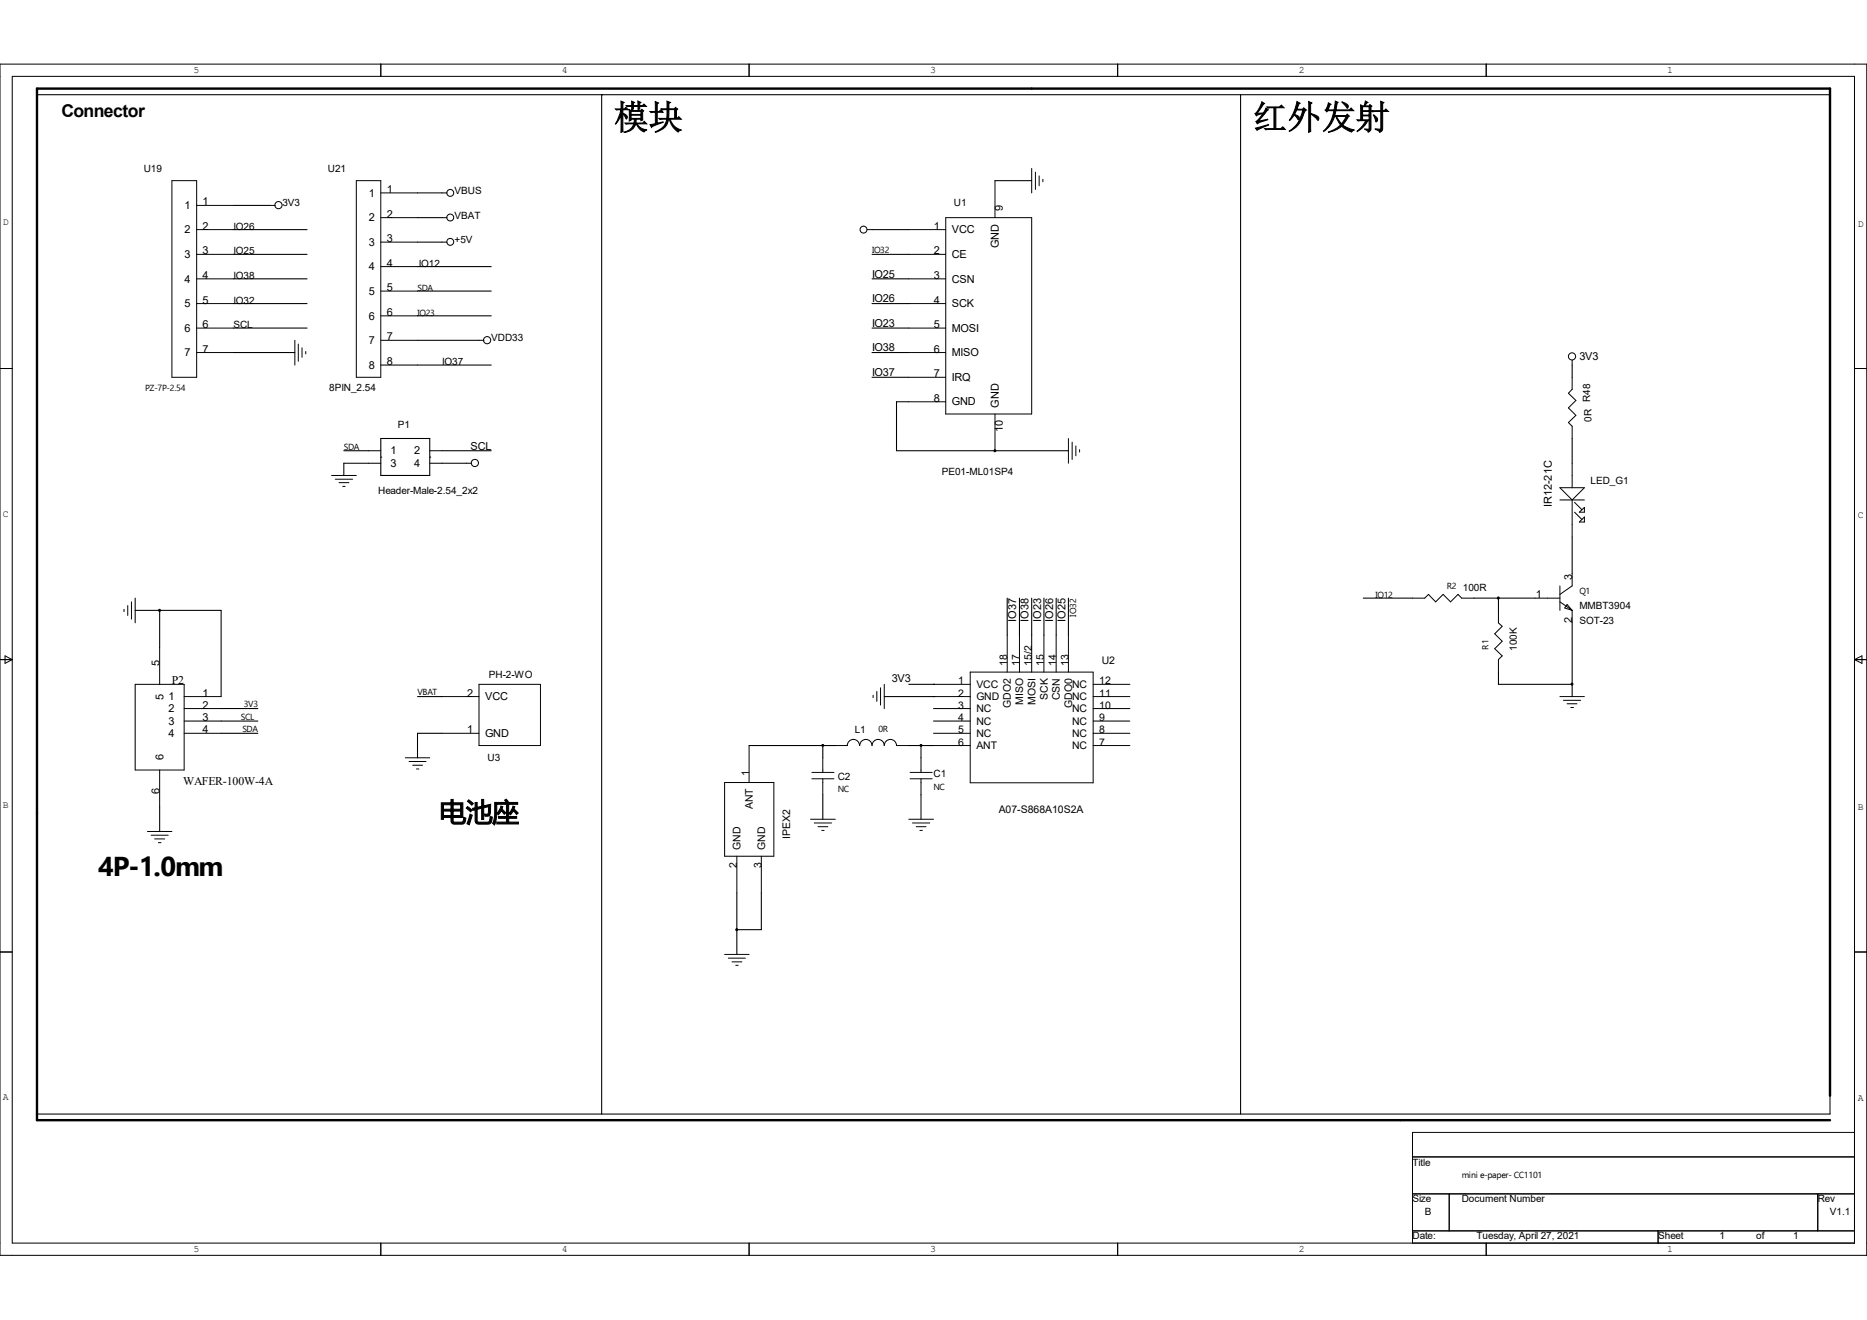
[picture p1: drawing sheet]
<svg xmlns="http://www.w3.org/2000/svg" width="297mm" height="210mm" viewBox="0 0 297 210" stroke-linecap="round" stroke-linejoin="round" font-family="sans-serif">
<path d="M291.1 174.3v-160.2h-285.2v164.1h285.2" fill="none" stroke="#000" stroke-width=".38"/>
<g fill="none" stroke="#000" stroke-width=".16">
<path d="M0 10.2h297v189.5h-297zM1.9 12.1h293.1v185.7h-293.1zM60.6 10.2v1.9M119.2 10.2v1.9M177.8 10.2v1.9M236.4 10.2v1.9M27.3 28.7h4v31.3h-4zM31.3 32.7h5.8M31.3 36.5h5.8M43 32.7h.8M56.7 28.7h3.9v31.3h-3.9zM60.6 30.7h5.8"/>
<path d="M60.6 34.6h5.8M60.6 38.5h5.8M70.3 30.7h.8M70.3 34.6h.8M70.3 38.5h.8M138 36.5h.7M144.6 36.5h5.9M150.5 34.6h13.6v31.3h-13.6zM158.3 28.7v5.9M164.1 26.8v3.9M164.7 27.4v2.7M165.3 28v1.5"/>
<path d="M165.9 28.5v.4M0 58.6h1.9M31.3 40.5h5.8M31.3 44.4h5.8M31.3 48.3h5.8M31.3 52.2h5.8M31.3 56.1h5.8M46.9 54.1v4M47.5 54.7v2.8M48 55.3v1.6M48.6 55.9v.4M60.6 42.4h5.8"/>
<path d="M60.6 46.3h5.8M60.6 50.2h5.8M60.6 54.1h5.8M60.6 58.1h5.8M76.2 54.1h.8M144.6 40.5h5.9M144.6 44.4h5.9M144.6 48.3h5.9M144.6 52.2h5.9M144.6 56.1h5.9M250.1 57.3v.8M295 58.6h2"/>
<path d="M52.7 75.6h4M53.3 76.2h2.8M53.9 76.8h1.6M54.5 77.4h.4M58.6 71.7h2M58.6 73.7h2M68.4 71.7h1.9M68.4 73.7h1.9M74.3 73.7h.7M144.6 60h5.9M144.6 63.9h5.9M158.3 65.9v5.8"/>
<path d="M170 69.8v3.9M170.6 70.4v2.7M171.2 71v1.5M171.7 71.5v.4M248.2 77.6h3.9l-2 1.9zM248.2 79.5h3.9M250.1 60v1.9l-.6 .7 1.2 1.1-1.2 1.2 1.2 1.2-1.2 1.1 .6 .6v2M250.1 73.7v3.9M250.1 79.5v5.9M250.5 79.9l1.2 1.2M19.7 96.9v.4M20.3 96.4v1.5"/>
<path d="M20.9 95.8v2.7M21.5 95.2v3.9M224.7 95.2h2l.5-.6 1.2 1.2 1.2-1.2 1.2 1.2 1.1-1.2 .6 .6h2M238.4 97.1v2l.6 .6-1.2 1.1 1.2 1.2-1.2 1.2 1.2 1.2-.6 .5v2M244.2 95.2h4M248.2 95.8l1.9 1.3M248.2 93.2v3.9M249.3 96.2l.8 .9-1.2-.4zM250.1 91.3v1.9l-1.9 1.4M250.1 97.1v2M250.5 81.5l1.2 1.2M251.2 81.5l.9-.8v.8z"/>
<path d="M251.2 83.1l.9-.8v.8zM0 104.9h1.9M.8 104.4l1.1 .5-1.1 .6zM21.5 108.9h7.8v13.6h-7.8zM25.4 103v5.9M29.3 110.8h5.9M29.3 112.7h5.9M29.3 114.7h5.9M29.3 116.7h5.9M70.3 110.8h5.9M70.3 116.7h5.9M76.2 108.9h9.8v9.7h-9.8z"/>
<path d="M119.2 118.6v5.9M132.9 118.6h1.9M135.8 117.6a.97 .97 0 0 1 .9 1M135.8 117.6a.98 .98 0 0 0-1 1M138.9 110.6v.4M139.5 110v1.6M140.1 109.4v2.8M140.7 108.9v3.8M144.6 118.6h-2a.97 .97 0 0 0-1-1 .97 .97 0 0 0-.9 1 .97 .97 0 0 0-1-1 .97 .97 0 0 0-1 1 .97 .97 0 0 0-.9-1 .97 .97 0 0 0-1 1M148.5 108.9h5.8M148.5 110.8h5.8M148.5 112.7h5.8"/>
<path d="M148.5 114.7h5.8M148.5 116.7h5.8M148.5 118.6h5.8M154.3 106.9h19.6v17.6h-19.6zM160.2 101v5.9M162.2 101v5.9M164.1 101v5.9M166.1 101v5.9M168 101v5.9M170 101v5.9M173.9 108.9h5.8M173.9 110.8h5.8"/>
<path d="M173.9 112.7h5.8M173.9 114.7h5.8M173.9 116.7h5.8M173.9 118.6h5.8M248.2 110.8h3.9M248.7 111.4h2.8M249.3 112h1.6M249.9 112.6h.4M295 104.9h2M295 104.9l1.2-.5v1.1zM23.5 132.3h3.8M24 132.9h2.8"/>
<path d="M24.6 133.5h1.6M25.2 134.1h.4M25.4 122.5v5.9M64.5 120.6h3.9M65.1 121.2h2.7M65.7 121.8h1.5M66.3 122.3h.3M115.3 124.5h7.8v11.7h-7.8zM117.2 136.2v5.9M121.1 136.2v5.9M128.9 130.3h4M129.2 123.9h3.5"/>
<path d="M129.2 122.9h3.5M129.5 130.9h2.8M130.1 131.5h1.6M130.7 132.1h.4M130.9 120.6v2.3M130.9 123.9v2.5M144.6 130.3h3.9M144.8 123.9h3.5M144.8 122.9h3.5M145.2 130.9h2.7M145.8 131.5h1.5M146.3 132.1h.4"/>
<path d="M146.5 120.6v2.3M146.5 123.9v2.5M0 151.5h1.9M115.3 151.8h3.9M115.9 152.4h2.7M116.5 153h1.5M117.1 153.6h.3M295 151.5h2M60.6 197.8v1.9M119.2 197.8v1.9M177.8 197.8v1.9M224.7 184.1h70.3"/>
<path d="M224.7 189.9h70.3M224.7 195.8h70.3M230.5 189.9v5.9M236.4 197.8v1.9M263.8 195.8v2M289.2 189.9v5.9M295 180.2h-70.3v17.6"/>
<circle cx="44.3" cy="32.6" r=".57"/>
<circle cx="71.6" cy="30.7" r=".55"/>
<circle cx="71.6" cy="38.5" r=".55"/>
<circle cx="71.6" cy="34.6" r=".55"/>
<circle cx="137.4" cy="36.5" r=".55"/>
<circle cx="77.5" cy="54.1" r=".57"/>
<circle cx="250.1" cy="56.7" r=".57"/>
<circle cx="75.5" cy="73.7" r=".57"/>
</g>
<g fill="none" stroke="#000" stroke-width=".17">
<path d="M5.9 15.1h285.2v162.1h-285.2zM95.7 15.1h.1M95.7 15.1v162.1M197.4 15.1v162.1M37.1 36.5h11.8M37.1 32.7h5.9M66.4 34.6h3.9M66.4 38.5h3.9M66.4 30.7h3.9M138.7 36.5h5.9M158.3 28.7h5.8M37.1 48.3h11.8"/>
<path d="M37.1 44.4h11.8M37.1 52.2h11.8M37.1 40.5h11.8M37.1 56.1h9.8M66.4 58.1h11.7M66.4 42.4h11.7M66.4 50.2h11.7M66.4 46.3h11.7M66.4 54.1h9.8M138.7 48.3h5.9M138.7 44.4h5.9M138.7 52.2h5.9"/>
<path d="M138.7 40.5h5.9M138.7 56.1h5.9M250.1 58.1v1.9M54.7 71.7h3.9M58.6 73.7h-3.9v1.9M60.6 72.7h.1M60.6 69.8h7.8v5.8h-7.8zM68.4 72.7h.1M70.3 71.7h7.8M70.3 73.7h4M138.7 60h5.9M144.6 63.9h-2v7.8h27.4"/>
<path d="M158.3 71.7h.1M250.1 69.8v3.9M21.5 97.1h13.7v13.7M25.4 97.1v5.9M160.2 95.2v5.8M162.2 95.2v5.8M164.1 95.2v5.8M166.1 95.2v5.8M168 95.2v5.8M170 95.2v5.8M216.9 95.2h7.8M234.5 95.2h9.7"/>
<path d="M238.4 95.2v1.9M250.1 85.4v5.9M250.1 99.1v11.7M35.2 112.7h5.8M35.2 114.7h5.8M35.2 116.7h5.8M66.4 110.8h3.9M70.3 116.7h-3.9v3.9M119.2 118.6h13.7M130.9 118.6v2M140.7 110.8h7.8M144.6 108.9h3.9"/>
<path d="M144.6 118.6h3.9M146.5 118.6v2M148.5 108.9h.1M148.5 110.8h.1M238.4 106.9v2h11.7M25.4 128.4v3.9M130.9 126.4v3.9M146.5 126.4v3.9M117.2 142.1v9.7M121.1 142.1v5.8h-3.9"/>
</g>
<g fill="#000" stroke="#000" stroke-width=".16">
<path d="M130.8 118.5h.2v.2h-.2z" fill-rule="evenodd"/>
<path d="M146.4 118.5h.2v.2h-.2z" fill-rule="evenodd"/>
<circle cx="158.3" cy="71.7" r=".16"/>
<circle cx="25.4" cy="97.1" r=".16"/>
<circle cx="238.3" cy="95.1" r=".16"/>
<circle cx="250.1" cy="108.8" r=".16"/>
<circle cx="117.2" cy="147.9" r=".16"/>
</g>
<g font-size="5.4">
<text x="97.7" y="20.5">模块</text>
<text x="199.3" y="20.5">红外发射</text>
</g>
<g font-size="4.3">
<text x="69.9" y="130.7">电池座</text>
<text x="15.6" y="139.4">4P-1.0mm</text>
</g>
<text font-size="2.8" x="9.8" y="18.6">Connector</text>
<g font-size="1.9">
<text x="27.3" y="108.9">P2</text>
<text x="29.1" y="124.9">WAFER-100W-4A</text>
</g>
<g font-size="1.7">
<text x="29.3" y="33.3">1</text>
<text x="32.2" y="32.7">1</text>
<text x="58.7" y="31.3">1</text>
<text x="58.7" y="35.2">2</text>
<text x="61.6" y="30.7">1</text>
<text x="61.6" y="34.6">2</text>
<text x="159.6" y="33.6" transform="rotate(-90 159.6 33.6)">9</text>
<text x="29.3" y="37.1">2</text>
<text x="29.3" y="41.1">3</text>
<text x="32.2" y="36.5">2</text>
<text x="32.2" y="40.5">3</text>
<text x="58.7" y="39.1">3</text>
<text x="61.6" y="38.5">3</text>
<text x="148.5" y="36.5">1</text>
<text x="148.5" y="40.5">2</text>
<text x="151.4" y="37.1">VCC</text>
<text x="151.4" y="41.1">CE</text>
<text x="158.9" y="39.5" transform="rotate(-90 158.9 39.5)">GND</text>
<text x="29.3" y="45">4</text>
<text x="32.2" y="44.4">4</text>
<text x="58.7" y="43">4</text>
<text x="58.7" y="46.9">5</text>
<text x="61.6" y="42.4">4</text>
<text x="61.6" y="46.3">5</text>
<text x="138.7" y="44.2">IO25</text>
<text x="148.5" y="44.4">3</text>
<text x="151.4" y="45">CSN</text>
<text x="29.3" y="48.9">5</text>
<text x="29.3" y="52.8">6</text>
<text x="32.2" y="48.3">5</text>
<text x="32.2" y="52.2">6</text>
<text x="58.7" y="50.8">6</text>
<text x="61.6" y="50.2">6</text>
<text x="138.7" y="52">IO23</text>
<text x="138.7" y="48.1">IO26</text>
<text x="148.5" y="48.3">4</text>
<text x="148.5" y="52.2">5</text>
<text x="151.4" y="48.9">SCK</text>
<text x="151.4" y="52.8">MOSI</text>
<text x="29.3" y="56.7">7</text>
<text x="32.2" y="56.1">7</text>
<text x="58.7" y="54.7">7</text>
<text x="58.7" y="58.7">8</text>
<text x="61.6" y="54.1">7</text>
<text x="61.6" y="58.1">8</text>
<text x="138.7" y="55.9">IO38</text>
<text x="138.7" y="59.8">IO37</text>
<text x="148.5" y="56.1">6</text>
<text x="151.4" y="56.7">MISO</text>
<text x="251.2" y="57.3">3V3</text>
<text x="148.5" y="60">7</text>
<text x="148.5" y="63.9">8</text>
<text x="151.4" y="60.6">IRQ</text>
<text x="151.4" y="64.5">GND</text>
<text x="158.9" y="64.9" transform="rotate(-90 158.9 64.9)">GND</text>
<text x="74.8" y="71.5">SCL</text>
<text x="159.6" y="68.8" transform="rotate(-90 159.6 68.8)">10</text>
<text x="62.1" y="72.3">1</text>
<text x="62.1" y="74.3">3</text>
<text x="65.9" y="72.3">2</text>
<text x="65.9" y="74.3">4</text>
<text x="246.9" y="80.7" transform="rotate(-90 246.9 80.7)">IR12-21C</text>
<text x="244.3" y="95.2">1</text>
<text x="250.1" y="92.2" transform="rotate(-90 250.1 92.2)">3</text>
<text x="161.7" y="98.9" transform="rotate(-90 161.7 98.9)">IO37</text>
<text x="163.6" y="98.9" transform="rotate(-90 163.6 98.9)">IO38</text>
<text x="165.6" y="98.9" transform="rotate(-90 165.6 98.9)">IO23</text>
<text x="167.6" y="98.9" transform="rotate(-90 167.6 98.9)">IO26</text>
<text x="169.5" y="98.9" transform="rotate(-90 169.5 98.9)">IO25</text>
<text x="250.1" y="99.1" transform="rotate(-90 250.1 99.1)">2</text>
<text x="25.4" y="105.9" transform="rotate(-90 25.4 105.9)">5</text>
<text x="160.2" y="106" transform="rotate(-90 160.2 106)">18</text>
<text x="162.2" y="106" transform="rotate(-90 162.2 106)">17</text>
<text x="164.1" y="106" transform="rotate(-90 164.1 106)">15/2</text>
<text x="166.1" y="106" transform="rotate(-90 166.1 106)">15</text>
<text x="168" y="106" transform="rotate(-90 168 106)">14</text>
<text x="170" y="106" transform="rotate(-90 170 106)">13</text>
<text x="175.3" y="105.6">U2</text>
<text x="26" y="111.4" transform="rotate(-90 26 111.4)">5</text>
<text x="26.8" y="111.4">1</text>
<text x="26.8" y="113.3">2</text>
<text x="32.2" y="110.8">1</text>
<text x="32.2" y="112.7">2</text>
<text x="74.3" y="110.8">2</text>
<text x="77.2" y="111.4">VCC</text>
<text x="141.9" y="108.5">3V3</text>
<text x="152.4" y="108.9">1</text>
<text x="152.4" y="110.8">2</text>
<text x="152.4" y="112.7">3</text>
<text x="155.3" y="109.5">VCC</text>
<text x="155.3" y="111.4">GND</text>
<text x="155.3" y="113.3">NC</text>
<text x="160.8" y="112.6" transform="rotate(-90 160.8 112.6)">GDO2</text>
<text x="162.8" y="112.2" transform="rotate(-90 162.8 112.2)">MISO</text>
<text x="164.7" y="112.2" transform="rotate(-90 164.7 112.2)">MOSI</text>
<text x="166.7" y="111.3" transform="rotate(-90 166.7 111.3)">SCK</text>
<text x="168.6" y="111.4" transform="rotate(-90 168.6 111.4)">CSN</text>
<text x="170.6" y="113.3">NC</text>
<text x="170.6" y="111.4">NC</text>
<text x="170.6" y="109.5">NC</text>
<text x="170.6" y="112.6" transform="rotate(-90 170.6 112.6)">GDO0</text>
<text x="174.9" y="112.7">10</text>
<text x="174.9" y="110.8">11</text>
<text x="174.9" y="108.9">12</text>
<text x="26.8" y="115.3">3</text>
<text x="26.8" y="117.3">4</text>
<text x="32.2" y="114.7">3</text>
<text x="32.2" y="116.7">4</text>
<text x="74.3" y="116.7">1</text>
<text x="77.2" y="117.3">GND</text>
<text x="152.4" y="114.7">4</text>
<text x="152.4" y="116.7">5</text>
<text x="152.4" y="118.6">6</text>
<text x="155.3" y="115.3">NC</text>
<text x="155.3" y="117.3">NC</text>
<text x="155.3" y="119.2">ANT</text>
<text x="170.6" y="119.2">NC</text>
<text x="170.6" y="117.3">NC</text>
<text x="170.6" y="115.3">NC</text>
<text x="174.9" y="118.6">7</text>
<text x="174.9" y="116.7">8</text>
<text x="174.9" y="114.7">9</text>
<text x="26" y="121" transform="rotate(-90 26 121)">6</text>
<text x="119.2" y="123.5" transform="rotate(-90 119.2 123.5)">1</text>
<text x="25.4" y="126.4" transform="rotate(-90 25.4 126.4)">6</text>
<text x="119.8" y="128.7" transform="rotate(-90 119.8 128.7)">ANT</text>
<text x="158.9" y="129.4">A07-S868A10S2A</text>
<text x="117.8" y="135.2" transform="rotate(-90 117.8 135.2)">GND</text>
<text x="121.7" y="135.2" transform="rotate(-90 121.7 135.2)">GND</text>
<text x="125.7" y="133.5" transform="rotate(-90 125.7 133.5)">IPEX2</text>
<text x="117.2" y="138.1" transform="rotate(-90 117.2 138.1)">2</text>
<text x="121.1" y="138.1" transform="rotate(-90 121.1 138.1)">3</text>
</g>
<g font-size="1.6">
<text x="30.8" y="11.6">5</text>
<text x="89.4" y="11.6">4</text>
<text x="148" y="11.6">3</text>
<text x="206.6" y="11.6">2</text>
<text x="265.2" y="11.6">1</text>
<text x="22.9" y="27.4">U19</text>
<text x="52.2" y="27.4">U21</text>
<text x=".5" y="35.7">D</text>
<text x="44.9" y="32.9">3V3</text>
<text x="72.3" y="34.8">VBAT</text>
<text x="72.3" y="30.9">VBUS</text>
<text x="151.8" y="32.9">U1</text>
<text x="37.1" y="40.5">IO25</text>
<text x="37.1" y="36.5">IO26</text>
<text x="72.3" y="38.7">+5V</text>
<text x="295.5" y="36.1">D</text>
<text x="37.1" y="44.4">IO38</text>
<text x="66.6" y="42.4">IO12</text>
<text x="37.1" y="48.3">IO32</text>
<text x="37.1" y="52.2">SCL</text>
<text x="70.3" y="58.1">IO37</text>
<text x="78.1" y="54.3">VDD33</text>
<text x="52.4" y="62.1">8PIN_2.54</text>
<text x="253" y="63.9" transform="rotate(-90 253 63.9)">R48</text>
<text x="63.3" y="68">P1</text>
<text x="253.2" y="67.1" transform="rotate(-90 253.2 67.1)">0R</text>
<text x="149.8" y="75.6">PE01-ML01SP4</text>
<text x="253" y="77">LED_G1</text>
<text x=".5" y="82.2">C</text>
<text x="60.2" y="78.6">Header-Male-2.54_2x2</text>
<text x="295.5" y="82.4">C</text>
<text x="232.7" y="94">100R</text>
<text x="251.2" y="99.3">SOT-23</text>
<text x="251.2" y="96.9">MMBT3904</text>
<text x="77.8" y="107.9">PH-2-WO</text>
<text x="241.3" y="103.6" transform="rotate(-90 241.3 103.6)">100K</text>
<text x="136" y="116.6">L1</text>
<text x="77.6" y="121.1">U3</text>
<text x="133.3" y="124.1">C2</text>
<text x="148.5" y="123.7">C1</text>
<text x=".5" y="128.5">B</text>
<text x="295.5" y="128.9">B</text>
<text x=".5" y="175">A</text>
<text x="295.5" y="175.2">A</text>
<text x="224.7" y="185.5">Title</text>
<text x="224.7" y="191.3">Size</text>
<text x="232.5" y="191.3">Document Number</text>
<text x="289.2" y="191.3">Rev</text>
<text x="224.7" y="197.2">Date:</text>
<text x="226.7" y="193.3">B</text>
<text x="234.9" y="197.2">Tuesday, April 27, 2021</text>
<text x="263.8" y="197.2">Sheet</text>
<text x="273.6" y="197.2">1</text>
<text x="279.4" y="197.2">of</text>
<text x="285.3" y="197.2">1</text>
<text x="291.1" y="193.3">V1.1</text>
<text x="30.8" y="199.3">5</text>
<text x="89.4" y="199.3">4</text>
<text x="148" y="199.3">3</text>
<text x="206.6" y="199.3">2</text>
<text x="265.2" y="199.3">1</text>
</g>
<g font-size="1.4">
<text x="138.7" y="40.3">IO32</text>
<text x="66.4" y="46.3">SDA</text>
<text x="66.4" y="50.2">IO23</text>
<text x="23.1" y="62.1">PZ-7P-2.54</text>
<text x="54.7" y="71.5">SDA</text>
<text x="218.8" y="95.2">IO12</text>
<text x="230.2" y="93.6">R2</text>
<text x="251.2" y="94.6">Q1</text>
<text x="171.2" y="98.1" transform="rotate(-90 171.2 98.1)">IO32</text>
<text x="236.8" y="103.4" transform="rotate(-90 236.8 103.4)">R1</text>
<text x="38.8" y="112.6">3V3</text>
<text x="66.4" y="110.6">VBAT</text>
<text x="38.3" y="114.5">SCL</text>
<text x="38.6" y="116.5">SDA</text>
<text x="139.7" y="116.5">0R</text>
<text x="148.5" y="125.6">NC</text>
<text x="133.3" y="126.1">NC</text>
<text x="232.5" y="187.4">mini e-paper- CC1101</text>
</g>
</svg>
